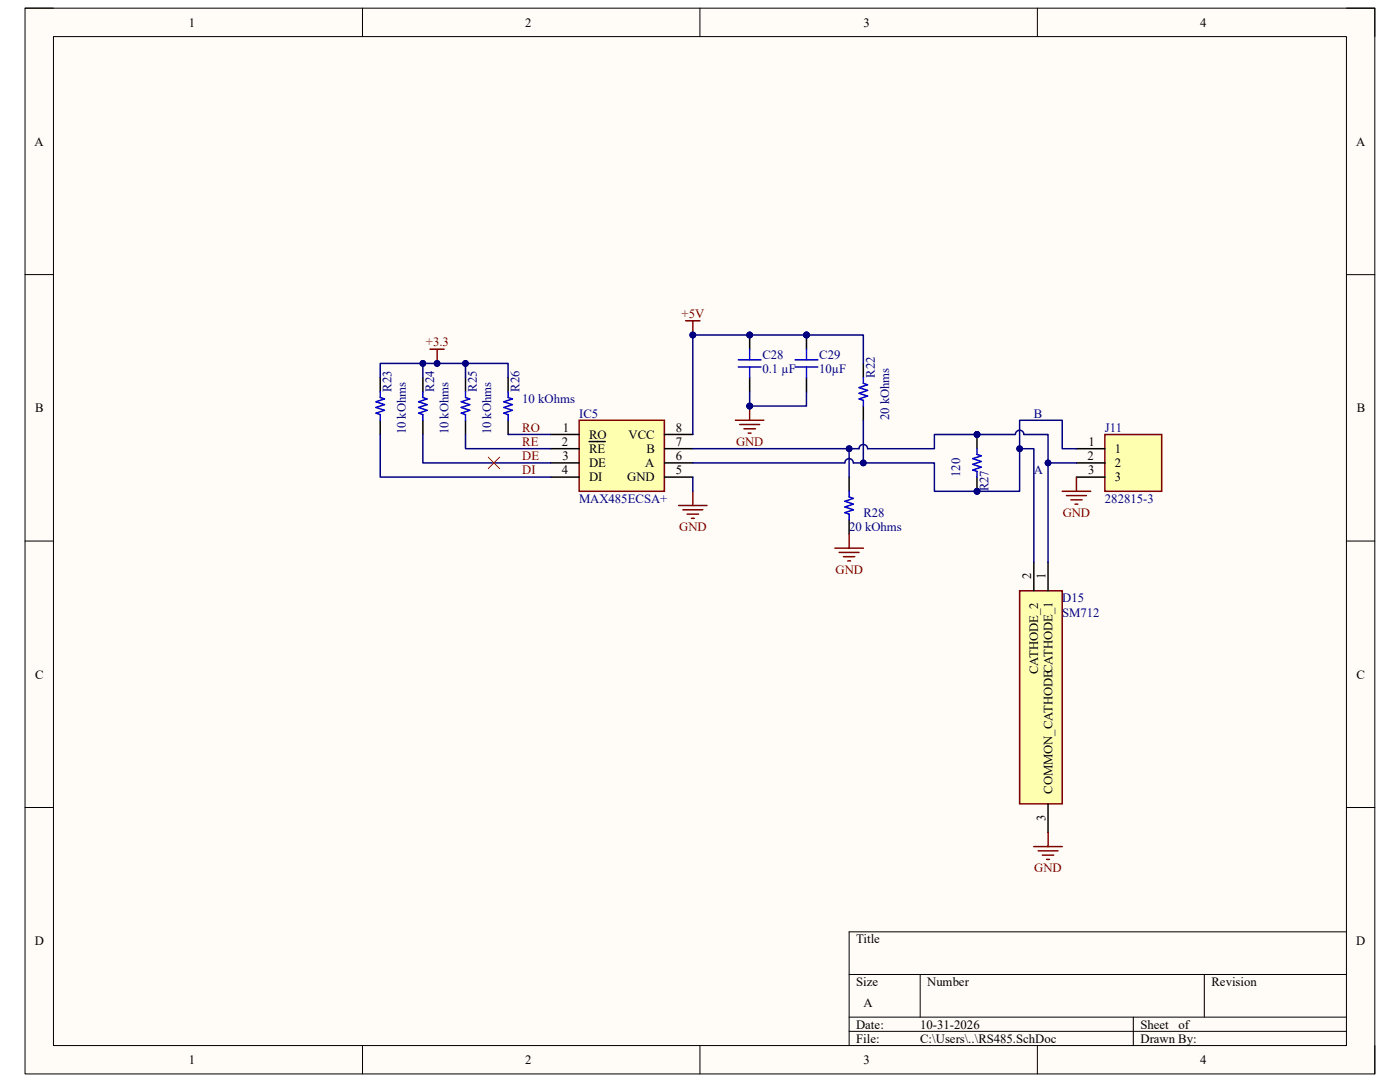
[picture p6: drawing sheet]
<svg xmlns="http://www.w3.org/2000/svg" width="279mm" height="216mm" viewBox="0 0 279 216" stroke-linecap="round" stroke-linejoin="round" font-family="sans-serif">
<path d="M5 1.6h269.4v212.7h-269.4z" fill-rule="evenodd" fill="#fffcf8"/>
<path d="M5 1.6h269.4v212.7h-269.4z" fill="none" stroke="#000" stroke-width=".2"/>
<path d="M10.7 7.3h258v201.3h-258z" fill-rule="evenodd" fill="#fffcf8"/>
<g fill="none" stroke="#000" stroke-width=".2">
<path d="M5 1.6h5.7M10.7 7.3h258v201.3h-258zM72.3 1.6v5.7M139.7 1.6v5.7M207 1.6v5.7M268.7 1.6h5.7v5.7M5 54.8h5.7M268.7 54.8h5.7M5 108h5.7M268.7 108h5.7M5 161.1h5.7M268.7 161.1h5.7"/>
<path d="M169.5 194.4h99.2M183.6 194.4v8.6M240.3 194.4v8.6M268.7 185.9h-99.2v22.7M72.3 208.6v5.7M139.7 208.6v5.7M169.5 203h99.2M169.5 205.8h99.2M207 208.6v5.7M226.2 203v5.6M274.4 208.6v5.7"/>
</g>
<path d="M115.6 83.9h17v14.1h-17z" fill-rule="evenodd" fill="#ffffb0"/>
<path d="M136.8 64h2.9M138.3 64v2.8M115.6 83.9h17v14.1h-17z" fill="none" stroke="#800000" stroke-width=".3"/>
<path d="M109.9 86.7h5.7M109.9 89.5h5.7M109.9 92.4h5.7M109.9 95.2h5.7M117.6 88.1h3.2M132.6 86.7h5.7M132.6 89.5h5.7M132.6 92.4h5.7M132.6 95.2h5.7" fill="none" stroke="#000" stroke-width=".3"/>
<circle cx="138.3" cy="66.8" r=".57" fill="#000080"/>
<circle cx="138.3" cy="66.8" r=".57" fill="none" stroke="#000080" stroke-width=".2"/>
<path d="M138.3 98v2.9M135.4 100.9h5.7M136.3 101.7h4M137.1 102.6h2.3M138 103.4h.6" fill="none" stroke="#800000" stroke-width=".3"/>
<path d="M75.9 75.4v2.8M84.4 75.4v2.8M92.9 75.4v2.8M101.4 75.4v2.8M75.9 83.9v2.8M84.4 83.9v2.8M92.9 83.9v2.8M101.4 83.9v2.8" fill="none" stroke="#000" stroke-width=".3"/>
<path d="M75.9 78.2v1.1l.8 .3-1.7 .6 1.7 .5-1.7 .6 1.7 .6-1.7 .5 .9 .3v1.2M84.4 78.2v1.1l.8 .3-1.7 .6 1.7 .5-1.7 .6 1.7 .6-1.7 .5 .9 .3v1.2M92.9 78.2v1.1l.8 .3-1.7 .6 1.7 .5-1.7 .6 1.7 .6-1.7 .5 .9 .3v1.2M101.4 78.2v1.1l.9 .3-1.7 .6 1.7 .5-1.7 .6 1.7 .6-1.7 .5 .8 .3v1.2" fill="none" stroke="#00f" stroke-width=".3"/>
<circle cx="149.6" cy="66.8" r=".57" fill="#000080"/>
<circle cx="149.6" cy="66.8" r=".57" fill="none" stroke="#000080" stroke-width=".2"/>
<path d="M149.6 66.8v2.9M149.6 75.4v2.8" fill="none" stroke="#000" stroke-width=".3"/>
<circle cx="149.6" cy="66.8" r=".57" fill="#000080"/>
<circle cx="149.6" cy="66.8" r=".57" fill="none" stroke="#000080" stroke-width=".2"/>
<path d="M147.3 71.8h4.6M147.3 73.2h4.6M149.6 69.7v2.1M149.6 73.2v2.2" fill="none" stroke="#00f" stroke-width=".3"/>
<circle cx="161" cy="66.8" r=".57" fill="#000080"/>
<circle cx="161" cy="66.8" r=".57" fill="none" stroke="#000080" stroke-width=".2"/>
<path d="M161 66.8v2.9M161 75.4v2.8" fill="none" stroke="#000" stroke-width=".3"/>
<circle cx="161" cy="66.8" r=".57" fill="#000080"/>
<circle cx="161" cy="66.8" r=".57" fill="none" stroke="#000080" stroke-width=".2"/>
<path d="M158.7 71.8h4.5M158.7 73.2h4.5M161 69.7v2.1M161 73.2v2.2" fill="none" stroke="#00f" stroke-width=".3"/>
<path d="M146.8 83.9h5.6M147.6 84.7h4M148.5 85.6h2.2M149.3 86.4h.6M149.6 81v2.9" fill="none" stroke="#800000" stroke-width=".3"/>
<circle cx="149.6" cy="81" r=".57" fill="#000080"/>
<circle cx="149.6" cy="81" r=".57" fill="none" stroke="#000080" stroke-width=".2"/>
<circle cx="195" cy="86.7" r=".57" fill="#000080"/>
<circle cx="195" cy="86.7" r=".57" fill="none" stroke="#000080" stroke-width=".2"/>
<circle cx="195" cy="98" r=".57" fill="#000080"/>
<circle cx="195" cy="98" r=".57" fill="none" stroke="#000080" stroke-width=".2"/>
<path d="M195 86.7v2.8" fill="none" stroke="#000" stroke-width=".3"/>
<circle cx="195" cy="86.7" r=".57" fill="#000080"/>
<circle cx="195" cy="86.7" r=".57" fill="none" stroke="#000080" stroke-width=".2"/>
<path d="M195 95.2v2.8" fill="none" stroke="#000" stroke-width=".3"/>
<circle cx="195" cy="98" r=".57" fill="#000080"/>
<circle cx="195" cy="98" r=".57" fill="none" stroke="#000080" stroke-width=".2"/>
<path d="M195 89.5v1.2l.8 .3-1.7 .5 1.7 .6-1.7 .5 1.7 .6-1.7 .6 .9 .3v1.1" fill="none" stroke="#00f" stroke-width=".3"/>
<path d="M220.5 86.7h11.3v11.3h-11.3z" fill-rule="evenodd" fill="#ffffb0"/>
<g fill="none" stroke="#800000" stroke-width=".3">
<path d="M85.8 69.7h2.8M87.2 69.7v2.8M212 98h5.7M212.8 98.9h4M213.7 99.7h2.3M214.8 95.2v2.8M220.5 86.7h11.3v11.3h-11.3zM166.6 109.4h5.7M167.5 110.2h3.9M168.3 111.1h2.3M169.2 111.9h.5M169.5 106.5v2.9"/>
<path d="M214.5 100.6h.6"/>
</g>
<path d="M172.3 72.5v2.9M169.5 95.2v2.8M172.3 81v2.9M214.8 89.5h5.7M214.8 92.4h5.7M214.8 95.2h5.7M169.5 103.7v2.8" fill="none" stroke="#000" stroke-width=".3"/>
<path d="M171.4 79.6l.9 .3v1.1M172.3 75.4v1.1l.8 .3-1.7 .5 1.7 .6-1.7 .6 1.7 .5-1.7 .6M169.5 98v1.2l.8 .3-1.7 .5 1.7 .6-1.7 .6 1.7 .5-1.7 .6 .9 .3v1.1" fill="none" stroke="#00f" stroke-width=".3"/>
<circle cx="87.2" cy="72.5" r=".57" fill="#000080"/>
<circle cx="87.2" cy="72.5" r=".57" fill="none" stroke="#000080" stroke-width=".2"/>
<path d="M203.5 117.9h8.5v42.5h-8.5z" fill-rule="evenodd" fill="#ffffb0"/>
<path d="M203.5 117.9h8.5v42.5h-8.5zM206.3 168.9h5.7M207.2 169.8h3.9M208 170.6h2.3M208.9 171.5h.5M209.2 166.1v2.8" fill="none" stroke="#800000" stroke-width=".3"/>
<path d="M206.3 112.2v5.7M209.2 112.2v5.7M209.2 160.4v5.7" fill="none" stroke="#000" stroke-width=".3"/>
<path d="M138.3 66.8v19.9" fill="none" stroke="#000080" stroke-width=".3"/>
<circle cx="138.3" cy="66.8" r=".57" fill="#000080"/>
<circle cx="138.3" cy="66.8" r=".57" fill="none" stroke="#000080" stroke-width=".2"/>
<path d="M92.9 72.5v2.9M75.9 86.7v8.5h34M84.4 86.7v5.7h25.5M92.9 86.7v2.8h17M101.4 86.7h8.5M138.3 95.2v2.8" fill="none" stroke="#000080" stroke-width=".3"/>
<circle cx="92.9" cy="72.5" r=".57" fill="#000080"/>
<circle cx="92.9" cy="72.5" r=".57" fill="none" stroke="#000080" stroke-width=".2"/>
<path d="M84.4 72.5v2.9" fill="none" stroke="#000080" stroke-width=".3"/>
<circle cx="84.4" cy="72.5" r=".57" fill="#000080"/>
<circle cx="84.4" cy="72.5" r=".57" fill="none" stroke="#000080" stroke-width=".2"/>
<path d="M138.3 66.8h22.7" fill="none" stroke="#000080" stroke-width=".3"/>
<circle cx="138.3" cy="66.8" r=".57" fill="#000080"/>
<circle cx="138.3" cy="66.8" r=".57" fill="none" stroke="#000080" stroke-width=".2"/>
<circle cx="149.6" cy="66.8" r=".57" fill="#000080"/>
<circle cx="149.6" cy="66.8" r=".57" fill="none" stroke="#000080" stroke-width=".2"/>
<circle cx="161" cy="66.8" r=".57" fill="#000080"/>
<circle cx="161" cy="66.8" r=".57" fill="none" stroke="#000080" stroke-width=".2"/>
<path d="M161 78.2v2.8h-11.4" fill="none" stroke="#000080" stroke-width=".3"/>
<circle cx="149.6" cy="81" r=".57" fill="#000080"/>
<circle cx="149.6" cy="81" r=".57" fill="none" stroke="#000080" stroke-width=".2"/>
<path d="M169.5 89.5v5.7" fill="none" stroke="#000080" stroke-width=".3"/>
<circle cx="169.5" cy="89.5" r=".57" fill="#000080"/>
<circle cx="169.5" cy="89.5" r=".57" fill="none" stroke="#000080" stroke-width=".2"/>
<path d="M172.3 83.9v8.5" fill="none" stroke="#000080" stroke-width=".3"/>
<circle cx="172.3" cy="92.4" r=".57" fill="#000080"/>
<circle cx="172.3" cy="92.4" r=".57" fill="none" stroke="#000080" stroke-width=".2"/>
<path d="M161 66.8h11.3v5.7" fill="none" stroke="#000080" stroke-width=".3"/>
<circle cx="161" cy="66.8" r=".57" fill="#000080"/>
<circle cx="161" cy="66.8" r=".57" fill="none" stroke="#000080" stroke-width=".2"/>
<path d="M138.3 89.5h33.1M195 86.7h-8.5v2.8h-13.4a.85 .85 0 0 0-.8-.8 .85 .85 0 0 0-.9 .8" fill="none" stroke="#000080" stroke-width=".3"/>
<circle cx="195" cy="86.7" r=".57" fill="#000080"/>
<circle cx="195" cy="86.7" r=".57" fill="none" stroke="#000080" stroke-width=".2"/>
<circle cx="169.5" cy="89.5" r=".57" fill="#000080"/>
<circle cx="169.5" cy="89.5" r=".57" fill="none" stroke="#000080" stroke-width=".2"/>
<path d="M149.6 78.2v2.8" fill="none" stroke="#000080" stroke-width=".3"/>
<circle cx="149.6" cy="81" r=".57" fill="#000080"/>
<circle cx="149.6" cy="81" r=".57" fill="none" stroke="#000080" stroke-width=".2"/>
<path d="M75.9 75.4v-2.9h25.5v2.9" fill="none" stroke="#000080" stroke-width=".3"/>
<circle cx="84.4" cy="72.5" r=".57" fill="#000080"/>
<circle cx="84.4" cy="72.5" r=".57" fill="none" stroke="#000080" stroke-width=".2"/>
<circle cx="87.2" cy="72.5" r=".57" fill="#000080"/>
<circle cx="87.2" cy="72.5" r=".57" fill="none" stroke="#000080" stroke-width=".2"/>
<circle cx="92.9" cy="72.5" r=".57" fill="#000080"/>
<circle cx="92.9" cy="72.5" r=".57" fill="none" stroke="#000080" stroke-width=".2"/>
<path d="M203.5 89.5v-5.6h8.5v5.6h2.8" fill="none" stroke="#000080" stroke-width=".3"/>
<circle cx="203.5" cy="89.5" r=".57" fill="#000080"/>
<circle cx="203.5" cy="89.5" r=".57" fill="none" stroke="#000080" stroke-width=".2"/>
<path d="M138.3 92.4h30.3a.85 .85 0 0 1 .9-.9 .85 .85 0 0 1 .8 .9h16.2v5.6h17v-8.5h2.8v22.7" fill="none" stroke="#000080" stroke-width=".3"/>
<circle cx="172.3" cy="92.4" r=".57" fill="#000080"/>
<circle cx="172.3" cy="92.4" r=".57" fill="none" stroke="#000080" stroke-width=".2"/>
<circle cx="195" cy="98" r=".57" fill="#000080"/>
<circle cx="195" cy="98" r=".57" fill="none" stroke="#000080" stroke-width=".2"/>
<circle cx="203.5" cy="89.5" r=".57" fill="#000080"/>
<circle cx="203.5" cy="89.5" r=".57" fill="none" stroke="#000080" stroke-width=".2"/>
<path d="M195 86.7h7.6a.85 .85 0 0 1 .9-.9 .85 .85 0 0 1 .8 .9h4.9v25.5" fill="none" stroke="#000080" stroke-width=".3"/>
<circle cx="195" cy="86.7" r=".57" fill="#000080"/>
<circle cx="195" cy="86.7" r=".57" fill="none" stroke="#000080" stroke-width=".2"/>
<circle cx="209.2" cy="92.4" r=".57" fill="#000080"/>
<circle cx="209.2" cy="92.4" r=".57" fill="none" stroke="#000080" stroke-width=".2"/>
<path d="M209.2 92.4h5.6" fill="none" stroke="#000080" stroke-width=".3"/>
<circle cx="209.2" cy="92.4" r=".57" fill="#000080"/>
<circle cx="209.2" cy="92.4" r=".57" fill="none" stroke="#000080" stroke-width=".2"/>
<path d="M97.4 91.2l2.3 2.3M99.7 91.2l-2.3 2.3" fill="none" stroke="#f00" stroke-width=".2"/>
<g font-size="2.5">
<text x="37.7" y="5.3">1</text>
<text x="104.8" y="5.3">2</text>
<text x="172.3" y="5.3">3</text>
<text x="239.5" y="5.3">4</text>
<text x="6.9" y="29.1">A</text>
<text x="270.6" y="29.1">A</text>
<text x="7" y="82.3">B</text>
<text x="270.8" y="82.3">B</text>
<text x="112.1" y="89">2</text>
<text x="112.4" y="86.1">1</text>
<text x="117.6" y="87.5">RO</text>
<text x="125.4" y="87.5">VCC</text>
<text x="134.9" y="86.1">8</text>
<text x="134.9" y="89">7</text>
<text x="217.3" y="89">1</text>
<text x="112.1" y="94.7">4</text>
<text x="112.2" y="91.8">3</text>
<text x="117.6" y="90.4">RE</text>
<text x="117.6" y="93.2">DE</text>
<text x="128.8" y="93.2">A</text>
<text x="129" y="90.4">B</text>
<text x="134.9" y="91.8">6</text>
<text x="134.9" y="94.7">5</text>
<text x="217" y="91.8">2</text>
<text x="217.2" y="94.7">3</text>
<text x="222.5" y="90.4">1</text>
<text x="222.5" y="93.2">2</text>
<text x="117.6" y="96.1">DI</text>
<text x="125.2" y="96.1">GND</text>
<text x="222.5" y="96.1">3</text>
<text x="205.8" y="115.6" transform="rotate(-90 205.8 115.6)">2</text>
<text x="208.6" y="115.6" transform="rotate(-90 208.6 115.6)">1</text>
<text x="7" y="135.4">C</text>
<text x="207.2" y="134.5" transform="rotate(-90 207.2 134.5)">CATHODE_2</text>
<text x="270.7" y="135.4">C</text>
<text x="210" y="158.4" transform="rotate(-90 210 158.4)">COMMON_CATHODECATHODE_1</text>
<text x="208.6" y="163.7" transform="rotate(-90 208.6 163.7)">3</text>
<text x="6.9" y="188.6">D</text>
<text x="170.9" y="188.2">Title</text>
<text x="270.7" y="188.6">D</text>
<text x="170.9" y="196.7">Size</text>
<text x="185" y="196.7">Number</text>
<text x="241.8" y="196.7">Revision</text>
<text x="172.3" y="201">A</text>
<text x="170.9" y="205.2">Date:</text>
<text x="170.9" y="208.1">File:</text>
<text x="183.6" y="205.2">10-31-2026</text>
<text x="183.7" y="208.1">C:\Users\..\RS485.SchDoc</text>
<text x="227.6" y="208.1">Drawn By:</text>
<text x="227.6" y="205.2">Sheet</text>
<text x="235.2" y="205.2">of</text>
<text x="37.7" y="212.3">1</text>
<text x="104.8" y="212.3">2</text>
<text x="172.3" y="212.3">3</text>
<text x="239.5" y="212.3">4</text>
</g>
<g font-size="2.5" fill="#800000">
<text x="136" y="63.5">+5V</text>
<text x="85" y="69.1">+3.3</text>
<text x="104.2" y="86.1">RO</text>
<text x="104.2" y="89">RE</text>
<text x="146.9" y="89">GND</text>
<text x="104.2" y="91.8">DE</text>
<text x="104.2" y="94.7">DI</text>
<text x="135.6" y="106">GND</text>
<text x="212.1" y="103.2">GND</text>
<text x="166.8" y="114.5">GND</text>
<text x="206.4" y="174">GND</text>
</g>
<g font-size="2.5" fill="#000080">
<text x="152.1" y="71.7">C28</text>
<text x="163.5" y="71.7">C29</text>
<text x="152.1" y="74.5">0.1 µF</text>
<text x="163.5" y="74.5">10µF</text>
<text x="174.6" y="75.4" transform="rotate(-90 174.6 75.4)">R22</text>
<text x="78.1" y="78.2" transform="rotate(-90 78.1 78.2)">R23</text>
<text x="86.7" y="78.2" transform="rotate(-90 86.7 78.2)">R24</text>
<text x="95.2" y="78.2" transform="rotate(-90 95.2 78.2)">R25</text>
<text x="103.7" y="78.2" transform="rotate(-90 103.7 78.2)">R26</text>
<text x="104.2" y="80.5">10 kOhms</text>
<text x="115.6" y="83.3">IC5</text>
<text x="177.4" y="83.9" transform="rotate(-90 177.4 83.9)">20 kOhms</text>
<text x="206.3" y="83.3">B</text>
<text x="81" y="86.7" transform="rotate(-90 81 86.7)">10 kOhms</text>
<text x="89.5" y="86.7" transform="rotate(-90 89.5 86.7)">10 kOhms</text>
<text x="98" y="86.7" transform="rotate(-90 98 86.7)">10 kOhms</text>
<text x="220.5" y="86.1">J11</text>
<text x="191.6" y="95.2" transform="rotate(-90 191.6 95.2)">120</text>
<text x="206.3" y="94.7">A</text>
<text x="115.6" y="100.3">MAX485ECSA+</text>
<text x="197.3" y="98" transform="rotate(-90 197.3 98)">R27</text>
<text x="220.5" y="100.3">282815-3</text>
<text x="169.5" y="106">20 kOhms</text>
<text x="172.3" y="103.2">R28</text>
<text x="212" y="120.2">D15</text>
<text x="212" y="123">SM712</text>
</g>
</svg>
